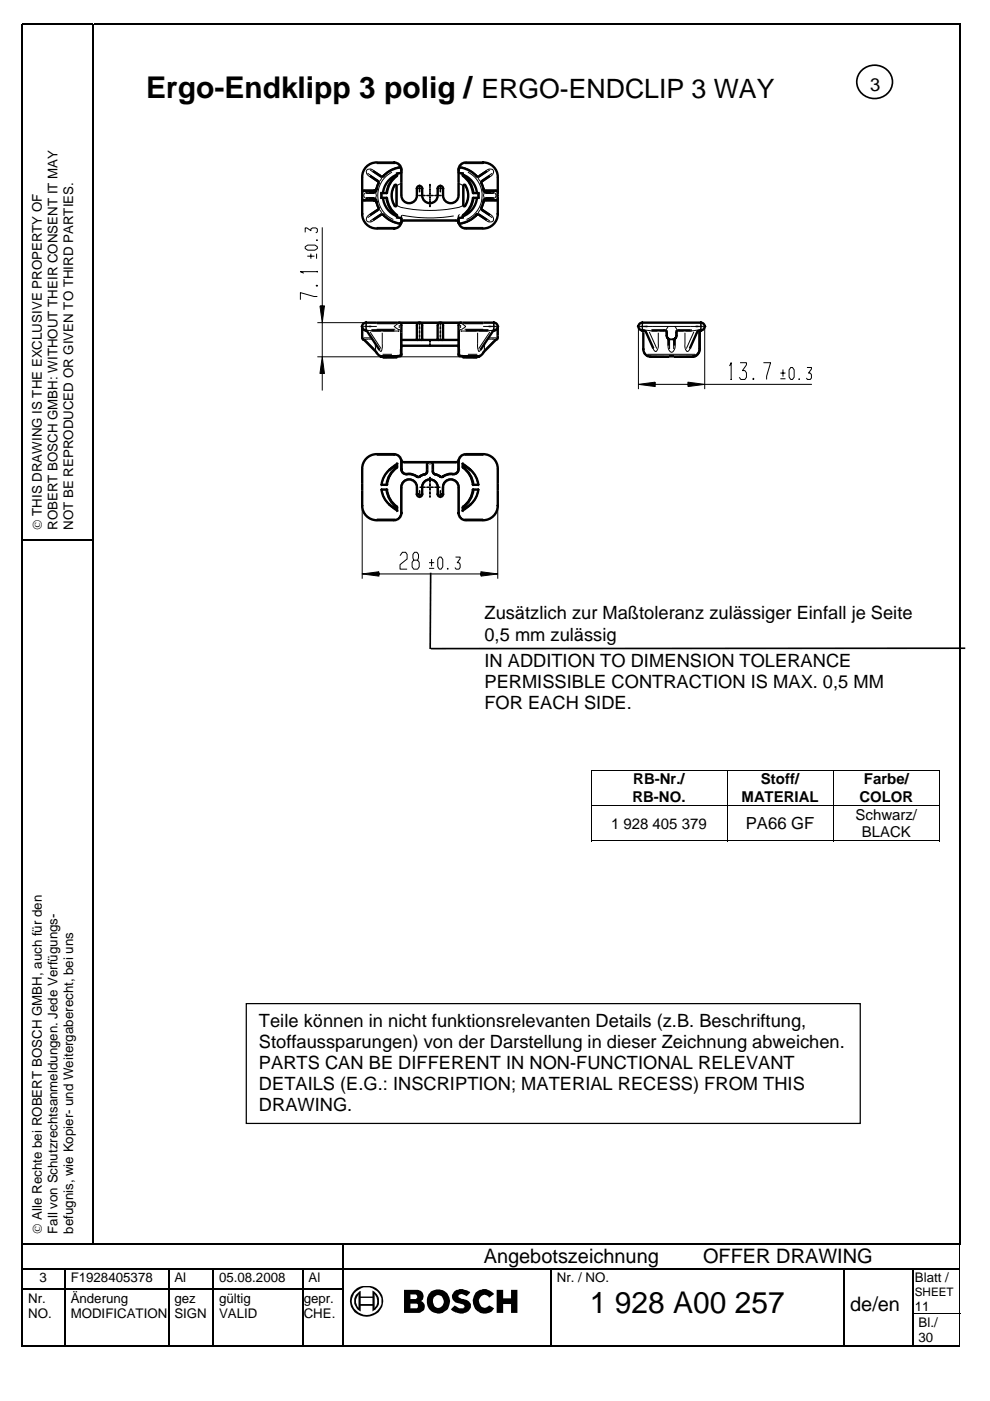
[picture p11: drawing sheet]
<svg xmlns="http://www.w3.org/2000/svg" width="210mm" height="297mm" viewBox="0 0 210 297" stroke-linecap="round" stroke-linejoin="round" font-family="sans-serif">
<g fill="#000">
<path d="M4.6 5h.3v.4h-.3zM19.6 5h.3v.4h-.3zM203.4 5h.3v.4h-.3zM4.6 114.4h.3v.3h-.3zM19.6 114.4h.3v.3h-.3zM203.4 114.4h.3v.3h-.3zM4.6 263.6h.3v.3h-.3zM4.6 268.8h.3v.4h-.3zM4.6 273.2h.3v.4h-.3zM4.6 278.5h.3v.2h-.3zM13.6 268.8h.3v.4h-.3zM13.6 273.2h.3v.4h-.3z"/>
<path d="M13.6 278.5h.3v.2h-.3zM35.6 268.8h.3v.4h-.3zM35.6 273.2h.3v.4h-.3zM35.6 278.5h.3v.2h-.3zM45 268.8h.4v.4h-.4zM45 273.2h.4v.4h-.4zM45 278.5h.4v.2h-.4zM64 268.8h.4v.4h-.4zM64 273.2h.4v.4h-.4zM64 278.5h.4v.2h-.4zM72.6 263.6h.4v.3h-.4zM72.6 268.8h.4v.4h-.4z"/>
<path d="M72.6 273.2h.4v.4h-.4zM72.6 278.5h.4v.2h-.4zM116.6 268.8h.4v.4h-.4zM116.6 273.2h.4v.4h-.4zM116.6 278.5h.4v.2h-.4zM178.9 268.8h.3v.4h-.3zM178.9 273.2h.3v.4h-.3zM178.9 278.5h.3v.2h-.3zM193.4 268.8h.3v.4h-.3zM193.4 273.2h.3v.4h-.3zM203.4 263.6h.3v.3h-.3zM203.5 263.9h.1z"/>
<path d="M203.5 268.8h.1v.4h-.1zM203.5 273.2h.1v.4h-.1z"/>
</g>
<g fill="none" stroke="#000" stroke-width=".34">
<path d="M4.6 5.2h15M4.8 5.4v109M19.8 5.4v109M19.9 5.2h183.5M203.5 5.4v109M4.8 114.7v148.9M4.9 114.5h14.7M19.8 114.7v148.9M203.5 114.7v148.9M4.8 263.9v4.9M4.8 269.2v4M4.8 273.6v4.9"/>
<path d="M4.8 278.7v6.8M4.9 263.8h67.7M4.9 269h8.7M4.9 273.4h8.7M13.8 269.2v4M13.8 273.6v4.9M13.9 269h21.7M13.9 273.4h21.7M35.8 269.2v4M35.8 273.6v4.9M35.9 269h9.1M35.9 273.4h9.1"/>
<path d="M45.2 269.2v4M45.2 273.6v4.9M45.4 269h18.6M45.4 273.4h18.6M64.2 269.2v4M64.2 273.6v4.9M64.4 269h8.2M64.4 273.4h8.2M72.8 263.9v4.9M72.8 269.2v4M72.8 273.6v4.9M73 263.8h130.4"/>
<path d="M73 269h43.6M116.8 269.2v4M116.8 273.6v4.9M117 269h61.9M179 269.2v4M179 273.6v4.9M179.2 269h14.2M193.5 269.2v4M193.5 273.6v4.9M193.7 269h9.8"/>
</g>
<path d="M193.4 278.6h10.2M203.5 263.9v4.9M203.5 269.2v4M203.5 273.6v4.9" fill="none" stroke="#000" stroke-width=".21"/>
<g fill="#000">
<path d="M75.2 273.5a3.7 3.7 0 0 1 6 1.6 3.5 3.5 0 0 1-3.1 4.1 3.5 3.5 0 0 1-3.9-3.3h.4a3.2 3.2 0 0 0 3.4 2.9 3.2 3.2 0 0 0 2.9-3.5 3.2 3.2 0 0 0-3.4-2.4 3.2 3.2 0 0 0-2.9 3h-.4a2.96 2.96 0 0 1 1-2.4z" fill-rule="evenodd"/>
<path d="M75.5 274.5l1-.8v1.2h2.5v-1.3a2.54 2.54 0 0 1 1.3 3.1l-.7 1-.6 .4v-1.2h-2.5v-.4h2.9v.8v-.1a1.91 1.91 0 0 0 .1-2.7l-.1-.1v2.1h-.4v-1.3h-3l.1-.8a2.03 2.03 0 0 0 0 2.9l-.1-2.1h.5v2.9a2.48 2.48 0 0 1-1-3.6z" fill-rule="evenodd"/>
<path d="M85.7 273.5h2.9a1.31 1.31 0 0 1 1.1 1 1.31 1.31 0 0 1-.5 1.4 1.29 1.29 0 0 1 .9 1.3 1.29 1.29 0 0 1-1.2 1.2h-3.2v-3.4h1.3v.4h.2v1h-.2v1h1.4l.2-.2v-.7l-.3-.1h-1.1v-1h1a.52 .52 0 0 0 .3-.5 .52 .52 0 0 0-.4-.5h-1.1v.6h-1.3z" fill-rule="evenodd"/>
<path d="M91.4 273.8a2.56 2.56 0 0 1 4 1.4 2.56 2.56 0 0 1-2.8 3.2 2.3 2.3 0 0 1-2.1-2.5h1.3a1.18 1.18 0 0 0 1.2 1.4 1.18 1.18 0 0 0 1.1-1.5 1.15 1.15 0 0 0-1.2-1.2 1.15 1.15 0 0 0-1.1 1.3h-1.3l.1-.9 .3-.6z" fill-rule="evenodd"/>
<path d="M96.3 273.8l.2-.1a2.49 2.49 0 0 1 2.8 .1l.4 .3-.8 .7a1.44 1.44 0 0 0-1.6-.2l-.1 .1a.65 .65 0 0 0 .6 .7 2.44 2.44 0 0 1 2 1.1 1.96 1.96 0 0 1-2.5 1.9l-.7-.1-1-.7 .8-.8 .4 .2a1.63 1.63 0 0 0 1.5 .4l.2-.5-.4-.4a2.59 2.59 0 0 1-2.2-1.1l-.1-.8z" fill-rule="evenodd"/>
<path d="M100.8 274.1l.6-.4a2.47 2.47 0 0 1 3.4 .7l-1.1 .7a1.21 1.21 0 0 0-1.7-.3 1.21 1.21 0 0 0-.3 1.7 1.09 1.09 0 0 0 1 .8 1.09 1.09 0 0 0 1-.5l1.1 .6a2.51 2.51 0 0 1-3.4 .7 2.51 2.51 0 0 1-.9-3.3z" fill-rule="evenodd"/>
<path d="M105.3 273.5h1.4v1.8h1.7v-1.8h1.3v4.9h-1.3v-1.9h-1.7v1.9h-1.4z" fill-rule="evenodd"/>
</g>
<path d="M62 30.9h114.4v95.1h-114.4z" fill="#fff"/>
<g fill="#000">
<path d="M67.8 64.9h1l-.5 3.5zM68.3 75.6l.5 3.6h-1zM135.2 69h.4v.4h-.4zM149.2 69h.4v.4h-.4zM135.4 81.5l3.5-.5v1zM145.9 81l3.5 .5-3.5 .5zM76.8 121.7l3.5-.5v1zM102 121.2l3.5 .5-3.5 .5zM125.2 163.3h.2v.1h-.2zM125.2 170.7h.2v.2h-.2zM125.2 178.2h.2v.2h-.2zM199.1 163.3h.2v.1h-.2z"/>
<path d="M199.1 178.2h.2v.2h-.2z"/>
</g>
<g fill="none" stroke="#000" stroke-width=".21">
<path d="M76.8 37.5v3.2l.3-.4h2.2M78 36.7l2.3 1.6M78.5 36l2.3 1.6M78.9 34.6l-1.2 .7-.7 1.2M79.9 34.7h3.9M80.1 38.9l-.4 1.1M80.8 37.2l-1.6-1a.86 .86 0 0 0-.9-.4 .86 .86 0 0 0-.6 .7l.3 .7 1.9 1.3M81.1 37.5l-.8 1.1M83.1 36.5a5.6 5.6 0 0 0-3 5.1 5.6 5.6 0 0 0 3.3 4.9M83.6 34.4a1.87 1.87 0 0 1 1.3 1.2M83.8 39.3a4 4 0 0 0 0 4.3M84 39.1l-.3 .1-.4 .9-.3 1.3a3.2 3.2 0 0 0 .9 2.4h.1"/>
<path d="M84 39.3v4.2M84.1 39.3h.1M84.1 39.4v4.1M84.5 35.4a5.6 5.6 0 0 0-3.2 1.8M84.8 36.6l-.6 .1M84.9 39l-.6 .2M84.9 35.6h.1M84.9 36.6h.1M84.9 35.9v.4M84.9 36.7l-.7 .2M85.1 36.6l-.1 4.8M88.8 39.5h.4"/>
<path d="M89.5 40v1.4M92.9 40v1.4M93.5 39.5h-.4M97.3 36.6v4.8M97.4 36.7l.7 .2M97.4 36.6h.1M97.4 35.9v.4M97.4 39l.6 .2M97.5 36.6l.6 .1M97.8 35.4a5.8 5.8 0 0 1 3.3 1.8M98.2 39.4v4.1M98.2 39.3h.1"/>
<path d="M98.3 39.3v4.2M98.3 39.1l.3 .1 .3 .4 .4 1.8a3.1 3.1 0 0 1-.9 2.4h-.1M98.5 34.7h3.9M98.6 39.3a4 4 0 0 1 0 4.3M98.8 34.4a1.48 1.48 0 0 0-1.4 1.2M99.2 36.5a5.6 5.6 0 0 1 3 5.1 5.6 5.6 0 0 1-3.3 4.9M101.2 37.5l.8 1.1M102.3 38.9l.3 1.1M103.5 34.6l1.1 .7 .8 1.2M103.6 35.9a.71 .71 0 0 1 1 .2 .71 .71 0 0 1-.2 .9M103.6 35.9l-2.1 1.3M103.9 36l-2.4 1.6"/>
<path d="M104.4 36.7l-2.4 1.6M104.4 37l-2 1.5M105.5 37.5v7.9M64.7 52.3l.5-.3h1.6l.5 .3v.4l-.5 .3h-1.6l-.5-.3zM64.7 49.3v-1h.4l.8 .6v-.3l.4-.3h.7l.3 .3v.5l-.3 .3M65.2 54.3h1.5M65.9 53.8v1.1M67.1 50.9l.2 .1zM67.1 53.8v1.1M67.3 57.6h-3.6l.7 .3M67.3 57.4v.4M68.3 48.2v16.7"/>
<path d="M76.9 40.8v1.3M77 46.4l.7 1.1 1.2 .8M77.1 40.6h2M77.1 42.3h2M77.6 41.9h1.8M77.6 41h1.8M79.2 40.8h-1.1a.71 .71 0 0 0-1 .6 .71 .71 0 0 0 1 .7h1.1M79.3 42.6h-2.2l-.3-.4v3.2M79.6 42.3v.2M79.6 40.7v.1a1.44 1.44 0 0 1 0 1.3v.1M79.6 40.4v.2M79.7 42.9l.4 1.1"/>
<path d="M79.9 48.2h4.2M79.9 44.4l-1.6 1.1a.86 .86 0 0 0-.6 .7 .86 .86 0 0 0 .4 .8h.8l1.9-1.3M80.3 44.3l.8 1.1M80.3 44.6l-2.3 1.5M80.8 45.3l-2.3 1.6M80.8 40.9v1.1M80.9 40.9v1.1M81.2 45.7a5.9 5.9 0 0 0 3.6 1.8M84.1 43.6h.1M84.2 46.1l.5 .2M84.2 46l.7 .2M84.3 43.6l.2 .1a25.9 25.9 0 0 0 13.3 .1l.2-.2"/>
<path d="M84.7 47.9l-.6 .5-.5 .1M84.7 46.3h.2M85 47.4l-.1 .3M85 47.2v.1M85 46.5v.5M85.2 45.8v.8M85.2 46.6l-.1 .6M85.3 42.4a1.71 1.71 0 0 0 2.8 0M85.6 46.7l-.4 .1M85.6 46.7h11.1l.4 .1M88.5 40.6v.8M89.8 42.4a1.72 1.72 0 0 0 2.8 0"/>
<path d="M93.9 40.6v.8M94.2 42.4a1.7 1.7 0 0 0 2.8 0M96.2 45.8a34.4 34.4 0 0 1-11-.1l-.1 .6M97.3 45.8v.5M97.3 46.5v.5M97.3 47.4l.2 .2M97.4 45.5l-.3 .6 .2 1.2M97.6 47.9l.7 .5 .5 .1M98.1 46.2l-.7 .1M98.1 46l-.7 .2M98.2 43.6h.1M98.2 48.2h4.2"/>
<path d="M101.1 45.7a5.9 5.9 0 0 1-3.6 1.8M101.4 40.9v1.1M101.5 40.9v1.1M101.5 45.3l2.4 1.6M101.5 45.7l1.6 1.1M102 44.6l2.4 1.5M102 44.3l-.8 1.1M102.4 44.4l1.6 1.1a.86 .86 0 0 1 .6 .7 .86 .86 0 0 1-.4 .8h-.6l-.5-.2M102.6 42.9l-.3 1.1M102.7 40.4v.2M102.7 40.7a1.66 1.66 0 0 0 0 1.5M102.7 42.3v.2"/>
<path d="M102.9 41.9h1.8M103 41h1.7M103 40.3h2.2l.3 .4M103.1 40.8h1.1a.71 .71 0 0 1 1 .6 .71 .71 0 0 1-1 .7h-1.1M103.2 40.6h2M103.2 42.3h2M105.4 46.4l-.8 1.1-1.1 .8M105.4 40.8v1.3M105.5 42.2l-.2 .4h-2.3M67.1 60.5h.2v.2h-.2zM67.3 62.9h-.7l-2.9-.9v1.5M67.3 75.6h33.8"/>
<path d="M67.3 68.4h30.7M67.8 64.9h1l-.5 3.5zM68.3 75.6l.5 3.6h-1zM68.3 68.4v7.2M68.3 79.2v3.6M76.8 69.2a.87 .87 0 0 0 1 1M76.9 70v1.6M77.1 71.6h1.7M77.6 72.2l1.8 1.8M77.7 70v.1M77.7 70l3.1 .2M77.8 69.2h2.1"/>
<path d="M78.5 70.4l2.3 3.5M79 71.9l-1.9 .1M79.6 72.9l.1 1.5M79.9 68.6h4M79.9 69.8h3.9M81 70.5v3.4l-.2 .6-.4-.4M81.1 75.1h2M81.3 70.2h3.2M84.6 68.9v.6M84.7 75.5h.2M84.8 68.6l-.6 .1-.6 .5 1.3 .8v4M85 68.6h3.5"/>
<path d="M85 75.1v.2M85.1 72.1h12.1M85.1 72h3.3M85.2 73.3v.1M85.3 73.3h10.9M88.7 72h.5M88.8 68.6h.3M89.4 68.6h3.5M89.5 72h3.4M93.1 72h.5M93.2 68.6h.3M93.8 68.6h3.6"/>
<path d="M93.9 72h3.3M97.2 73.3h.1M97.3 75.1v.2M97.4 75.5h.2M97.5 68.6h.4l.9 .6-1.4 .9v3.9M97.6 75.5h.1M97.7 68.9v.6M97.8 70.2h3.3M98.5 68.6h3.9M98.5 69.8h3.9M99.2 75.1h2M101.3 70.5v3.4l.3 .6 .3-.4"/>
<path d="M101.5 70.2h1.6M102.4 69.2h2.1M102.7 72.9l-.1 1.6M103.4 71.9l1.8 .1M103.6 71.6h1.6M103.9 70.4l-2.4 3.5M104.6 70l-1.5 .2M104.6 70v.1M104.7 72.2l-1.7 1.8M105.1 70.1l-.6 .1M105.2 72h.1M105.4 70v1.6"/>
<path d="M105.5 69.2v.5l-.4 .4M135.4 69.2v13.3M136.3 70.2h.5M136.4 69.2h12M136.8 70l1.2 .1M136.9 70.4l1.6 3.5M137.3 75.1h10.1M137.7 70.4l1.6 3.5M137.9 70.1l1.5 .1M139.6 70.5v3.1l-.3 .8a.58 .58 0 0 1-.9-.6v-.2M139.8 70.2h1.1M141.2 70.5l.1 .9 .2 .5"/>
<path d="M141.5 70v1.2a.84 .84 0 0 0 1.1 .7 .71 .71 0 0 0 .7-.8v-1.1M141.6 72.1v1.2a1.36 1.36 0 0 0 .8 1.4 1.4 1.4 0 0 0 .7-1.4v-1.2M141.7 69.2l-.5 1M141.8 71.9l1 .1M142 72.2v1.8M142.8 72.2v1.8M143 71.9l-.2 .1M143.1 69.2l.5 1M143.5 70.5v.9l-.3 .5M143.8 70.2h1.1M145.2 70.5v2.4a1.58 1.58 0 0 0 .5 1.6l.4-.3 .3-.6M147.1 70.4l-1.6 3.5"/>
<path d="M147.8 70.4l-1.6 3.5M148 70.2h.4M148 70l-2.6 .2M149.4 69v.2M149.4 69.2v.2M149.4 69.2v13.3M154.7 77.6l.3-.7v3.6M156.9 76.9h1.4v.5l-.9 1.2h.5l.4 .4v1l-.4 .5h-.8l-.4-.5M161.9 76.9h1.5l-.9 2.9v.7M165.5 79.1h1M166 78.3v1.6M167.7 77.9h.3l.4 .5v1.6l-.4 .5h-.3l-.4-.5v-1.6z"/>
<path d="M171.1 77.9h.9v.4l-.6 .8h.4l.2 .3v.7l-.2 .4h-.6l-.2-.4M76.8 99.4v23.3M78.9 96.5l-1.2 .7-.7 1.2M79.9 96.5h4M82.3 99.8l-.9 1.3-.5 1.5M83.6 96.3a1.67 1.67 0 0 1 1.4 1.5l-.1 1.7a1.3 1.3 0 0 0 1.8 1.1l.8 .2 .8 .4M83.8 98.6l-1.1 .9M83.9 99.4l-1.2 1.4-.6 1.7M84.2 98.8a4.8 4.8 0 0 0-3.2 4M84.2 98.4v.4M85.3 97.9v1.6a.84 .84 0 0 0 1 .9M85.6 98.1h5.1"/>
<path d="M90.4 100l-.2 .3-1.3 .6M90.4 98.5v1.5M90.7 98.6v1.4l-.2 .4-1.6 .9-.6-.1M91.1 98.4h.2M91.6 98.1h5.1M91.9 98.5v1.5M91.9 100l.2 .3 1.3 .6M96.7 98h.1M97 97.9v1.6a.84 .84 0 0 1-.9 .9M98.1 98.4v.4M98.1 98.8a4.8 4.8 0 0 1 3.2 4M98.4 99.4l1.2 1.4 .6 1.7"/>
<path d="M98.5 96.5h3.9M98.6 98.6l1 .9M98.8 96.3a1.6 1.6 0 0 0-1.4 1.5v1.7a1.31 1.31 0 0 1-1.8 1.1l-.8 .2-1.2 .5-1.6-.7-.4-.6v-1.4M100 99.8l.9 1.3 .5 1.5M103.5 96.5l1.1 .7 .8 1.2M105.5 99.4v23.3M135.4 81.5l3.5-.5v1zM138.9 81.5h7M145.9 81l3.5 .5-3.5 .5zM149.4 81.5h22.7M154.9 80.5h.3M159.6 80.2h.2v.3h-.2z"/>
<path d="M165.5 80.3h1M169.4 80.3l.1 .2zM77 108.2l.7 1.2 1.2 .7M79.9 110h4M80.9 104l.5 1.5 .9 1.3M81 103.8a4.8 4.8 0 0 0 3.2 4M81.4 103.8h.1M81.4 102.8h.1M82.1 104.1l.6 1.7 1.2 1.4M82.7 107.1l1.1 .9M84.2 107.7v.4M84.8 117.8l.5-.7h.7l.3 .5v.9l-1.5 1.2v1h1.5"/>
<path d="M86.3 100.4a2.84 2.84 0 0 1 2.2 .5M87.7 118.8h.8l.2-.5v-.7l-.3-.5h-.5l-.4 .5 .2 1.2-.3 .4v1l.3 .5h.8l.4-.5v-1l-.4-.4M88.5 104.3v-1a1.8 1.8 0 0 0-1.8-1.8 1.8 1.8 0 0 0-1.8 1.8l.1 5.4a1.7 1.7 0 0 1-1.4 1.6M91 119.3h1.1M91.5 118.5v1.6M92.9 103.3a1.79 1.79 0 0 0-1.7-1.8 1.79 1.79 0 0 0-1.8 1.8l-.1 1.6-.2 .3h-.3M92.9 104.8l.2 .3 .4 .1M93 103.3v1.5M93.2 118.1h.3l.4 .5v1.6l-.4 .5h-.3l-.4-.5v-1.6zM93.8 104.3v-1a1.79 1.79 0 0 1 1.8-1.8 1.79 1.79 0 0 1 1.8 1.8v5.4a1.7 1.7 0 0 0 1.4 1.6M96.1 100.4h-1.2l-1 .5M96.6 118.1h1v.3l-.7 .9h.4l.3 .3v.7l-.3 .4h-.6l-.2-.4"/>
<path d="M98.1 107.7v.4M98.5 110h3.9M99.6 107.1l-1 .9M100.2 104.1l-.6 1.7-1.2 1.4M100.8 103.8h.1M100.8 102.8h.1M101.3 103.8a4.8 4.8 0 0 1-3.2 4M101.4 104l-.5 1.5-.9 1.3M105.4 108.2l-.8 1.2-1.1 .7M76.8 121.7l3.5-.5v1zM80.3 121.7h21.7M91 120.5h1.1"/>
<path d="M94.9 120.5l.1 .2zM102 121.2l3.5 .5-3.5 .5zM125.3 163.4v7.3M125.3 170.9v7.5M125.4 163.3h73.9M125.4 178.3h28.7M154.2 163.4v7.3M154.2 170.9v7.5M154.3 178.3h22.3M176.7 163.4v7.3M176.7 170.9v7.5M176.8 178.3h22.3"/>
<path d="M199.2 163.4v7.3M199.2 170.9v7.5M199.3 170.8h-73.9M203.5 278.7v6.8"/>
</g>
<g fill="none" stroke="#000" stroke-width=".51">
<path d="M78.4 37.3l1.6 1.1M79.1 36.3l1.6 1M80 38.3l.2 .3v.4M80.3 38.8l-.6 1.7M81.4 37.3l-.4 .1-.3-.1M83.7 39.2h.2l.2 .1v4.2l-.2 .3a3.7 3.7 0 0 1-.2-4.6zM84.2 37.2a5.1 5.1 0 0 0-2.2 3.7M84.2 37a4.8 4.8 0 0 0-3 3.9M84.2 37.3l-.9 .8-.7 1.1-.6 1.7h-1.4M84.2 36.5v.8M84.5 35.6l-1.8 .6-1.5 1.2M84.5 35.5a.51 .51 0 0 1 .6 .5"/>
<path d="M85.1 36.4l-.2 .3-.7 .2M88.4 40a2.53 2.53 0 0 1-.8 2.9 1.63 1.63 0 0 1-2.5-1.5v-5.4a1.54 1.54 0 0 0-1.5-1.5l-3.7-.1a3.1 3.1 0 0 0-3.1 3.1v7.8a3.1 3.1 0 0 0 3.1 3.2h3.7a1.54 1.54 0 0 0 1.5-1.3M88.4 40a.56 .56 0 0 1 .5-.6 .56 .56 0 0 1 .6 .6 2.78 2.78 0 0 0 .5 2.6 1.64 1.64 0 0 0 1.8 .4 1.64 1.64 0 0 0 1-1.6v-1.4a.57 .57 0 0 1 .6-.6 .57 .57 0 0 1 .5 .6M88.4 40h.2M93.7 40h.2M97.2 36a.5 .5 0 0 1 .6-.5l1.8 .7 1.5 1.2M97.2 36.4l.2 .3 .7 .2M98.1 37.2a5.2 5.2 0 0 1 2.3 3.7M98.1 37a4.8 4.8 0 0 1 3 3.9M98.1 36.5v.8l1 .8 .6 1.1 .6 1.7h1.4M98.3 39.2h.1a3.6 3.6 0 0 1 0 4.6l-.2-.3zM102 38.8l.6 1.7"/>
<path d="M102.4 34.4a3.1 3.1 0 0 1 3.1 3.1v7.8a3.1 3.1 0 0 1-3.1 3.2h-3.7a1.55 1.55 0 0 1-1.5-1.3M102.4 34.5h-3.7a1.52 1.52 0 0 0-1.5 1.5v5.4a1.64 1.64 0 0 1-1.6 1.7 1.64 1.64 0 0 1-1.7-1.7v-1.4M103.2 36.3l-1.7 1.1-.5-.1M103.9 37.3l-1.6 1.1-.2 .2v.4M76.8 42.2l.3 .3M77.1 40.4l-.3 .3M77.1 42.5h2.2M78.1 42.1h1.1M79.2 42.1l.6 .4M79.3 42.5l.5 .4M79.3 42.5h.3M79.7 42.4l.6 1.7"/>
<path d="M79.8 40.4l-.3 .4h-1.4M79.8 40l-.5 .4h-2.2M80 44.5l-1.6 1.1M80.2 43.9v.4l-.2 .3M80.6 42h1.4l.6 1.7 .7 1.1 .9 .8v.8M80.9 40.9v1.1M81.2 45.4a5.4 5.4 0 0 0 3.8 2l.1-1.2M81.2 42a4.8 4.8 0 0 0 3 3.9M81.4 45.6l-.6-.1-1.7 1.1M82 42l.2 1.2 .6 1.2 1.4 1.3M84.2 46l.7 .2 .2 .2M85.6 46.8l-.5 .4"/>
<path d="M85.6 46.8h11.1l.5 .4M97.2 46.2v1M98.1 46l-.7 .2-.2 .2M98.1 45.6v.8M100.4 42a5.2 5.2 0 0 1-2.3 3.7M101 45.6l.5-.1 1.7 1.1M101.1 45.4a5.5 5.5 0 0 1-3.8 2l-.1-.2M101.1 42a4.8 4.8 0 0 1-3 3.9M101.4 40.9v1.1M101.7 42h-1.4l-.5 1.7-.7 1.1-1 .8M102.1 43.9v.4l.2 .2 1.6 1.1M102.6 40.4l.2 .4h1.4"/>
<path d="M102.6 42.4l-.6 1.7M102.7 40.3l-.2-.3 .5 .4h2.2l.3 .3M103.1 42.1l-.5 .4M103.1 42.1h1.1M105.5 42.2l-.3 .3h-2.2l-.5 .4M76.8 69.2l.1 2.7 3.7 3.6M78.7 70h4.9M80.5 74.2l-2.8-4.1a.84 .84 0 0 1-.9-.8 .84 .84 0 0 1 .8-.9h27.1a.84 .84 0 0 1 .8 .9 .84 .84 0 0 1-.9 .8l-2.7 4.1M80.6 75.5l.6 .1zM84.6 68.4l.3 .1 .2 .4v6.4l-.2 .2h-.7v.1M85.1 74.9l-.2 .5-.3 .1M85.1 72.1h12.1"/>
<path d="M88.9 68.4l-.3 .1-.2 .4v3l.2 .2M89 68.4l.3 .1 .2 .4v3l-.2 .2M93.3 68.4l-.2 .1-.3 .4v3l.2 .2M93.4 68.4l.3 .1 .2 .4v3l-.2 .2M97 73.3l.2 .2M97.1 73.3h-11.8l-.2 .2M97.2 74.9l.1 .4 .4 .2M97.7 68.4l-.4 .3-.1 .2v6.4l.2 .2h.7v.1M98.7 70h4.9M105.1 72.1l-2.9 3.1-1.1 .4 .6-.1M105.3 72l-.2 .1M105.5 69.2v2.5l-.2 .3"/>
<path d="M136.3 70.2l-.3-.2 .3 .2 .1 .3v3.5a1.48 1.48 0 0 0 1.1 1.5M137.5 75.5l.4 .1h4v-.1h1v.1h4.1M138.1 70h2.7l.5 .3 .1 .2M141.4 71.1l.1 .5 .4 .3M141.4 70.4v.8M141.6 71.8l.2 .3v1.2M143.2 71.8l-.2 .3v1.2M143.4 70.4a1.28 1.28 0 0 1-.3 1.4l-.2 .1M146.7 70h-2.8l-.4 .3-.1 .2M147 75.6h.1M147.3 75.5l-.3 .1M147.3 75.5h.1"/>
<path d="M147.8 70.3l-1.5 3.6M148.6 68.4a.84 .84 0 0 1 .8 1 .84 .84 0 0 1-1.1 .6l-.4 .3M148.6 68.4h-12.4a.84 .84 0 0 0-.8 1 .84 .84 0 0 0 1.1 .6l.4 .3 1.6 3.6M148.7 70l-.4 .4v4l-.3 .6-.7 .5M82.5 99.5l.1 .1M82.6 99.6l-1.2 1.4-.5 1.8M84.2 98.7l-1.6 .9M84.2 99.1l-.9 .9-.7 1-.6 1.8M84.2 99a5.1 5.1 0 0 0-2.2 3.8M84.2 98.4l-1.6 1.2M84.2 99.1l.1 .1M84.3 98.1l-.1 .3v.7"/>
<path d="M85.1 97.6l.5 .4M91 98l-.4 .2v1.8a1.68 1.68 0 0 1-1.4 .9l-.5 .2a4.7 4.7 0 0 0-3-.7 1.01 1.01 0 0 1-.6-.9v-1.7a1.54 1.54 0 0 0-1.5-1.5h-3.7a3.1 3.1 0 0 0-3.1 3.1v7.8a3.1 3.1 0 0 0 3.1 3.1h3.7a1.55 1.55 0 0 0 1.5-1.6v-5.4a1.64 1.64 0 0 1 1.7-1.6 1.64 1.64 0 0 1 1.6 1.6v1.5h.5M91.2 98l.3 .1 .3 .4v1.5a1.59 1.59 0 0 0 1.3 .9l.5 .2 .4-.1M97.2 97.8v1.7a1.16 1.16 0 0 1-1.6 1l-1 .2-.7 .3M97.2 97.6l-.1 .2-.4 .2h-11.1M98 98.1l.1 .3M98.1 98.7l1.6 .9M98.1 99.1l1 .9 .6 1 .6 1.8M98.1 99a5.2 5.2 0 0 1 2.3 3.8M98.1 98.4l1.6 1.2M98.1 98.4v.7M98.1 99.1l-.1 .1"/>
<path d="M99.7 99.6l1.2 1.4 .5 1.8M99.8 99.5l-.1 .1M102.4 96.3a3.1 3.1 0 0 1 3.1 3.1v7.8a3.1 3.1 0 0 1-3.1 3.1h-3.7a1.55 1.55 0 0 1-1.5-1.6v-5.4a1.64 1.64 0 0 0-1.6-1.6 1.64 1.64 0 0 0-1.7 1.6v1.5h-.5M102.4 96.3h-3.7a1.52 1.52 0 0 0-1.5 1.5M80.7 103.7l.2 .1M80.9 103.8l.5 1.7 1.2 1.5M80.9 102.8l-.2 .1M80.9 103.8h1.2M80.9 102.8h1.2M82 103.8a5.2 5.2 0 0 0 2.2 3.8M82 103.8l.6 1.8 .7 1 .9 .8M82.1 102.8l.1 .1"/>
<path d="M82.2 103.7l-.1 .1M82.6 107l1.6 .9M82.6 107l1.6 1.2M82.6 107l-.1 .1M84.2 107.5v.7M84.2 108.2l.1 .3M84.3 107.4l-.1 .1M88.4 104.8a.56 .56 0 0 0 .6 .5 .56 .56 0 0 0 .5-.5M93.9 104.8a.57 .57 0 0 1-.5 .5 .57 .57 0 0 1-.6-.5 2.57 2.57 0 0 0-.8-2.9 1.65 1.65 0 0 0-2.5 1.4v1.5M98 107.4l.1 .1v.7M98.1 108.2l-.1 .3M99.7 107l-1.6 .9"/>
<path d="M99.7 107l-1.6 1.2M99.7 107l.1 .1M100.1 103.7l.2 .1M100.3 103.8l-.3 1.2-.6 1.1-1.3 1.4M100.3 102.8l-.2 .1M100.3 103.8h1.1M100.3 102.8h1.1M100.4 103.8a5.2 5.2 0 0 1-2.3 3.8M101.4 103.8l-.5 1.7-1.2 1.5M101.4 102.8l.2 .1M101.6 103.7l-.2 .1"/>
</g>
<g fill="#000" stroke="#000" stroke-width=".21">
<path d="M98.3 98.5l-.3 .4zM98 107.7l.3 .4z"/>
<path d="M88.2 39.9l.5 .1z" fill-rule="evenodd"/>
<path d="M88.9 39.2h.1v.6h-.1z" fill-rule="evenodd"/>
<path d="M88.9 39.9l.1 .1z" fill-rule="evenodd"/>
<path d="M88.9 39.9l.1 .1z" fill-rule="evenodd"/>
<path d="M89.2 39.9l.5 .1z" fill-rule="evenodd"/>
<path d="M91.1 39.1h.1v.4h-.1z" fill-rule="evenodd"/>
<path d="M91.1 39.8h.1z" fill-rule="evenodd"/>
<path d="M92.6 39.9l.5 .1z" fill-rule="evenodd"/>
<path d="M93.3 39.2h.1v.6h-.1z" fill-rule="evenodd"/>
<path d="M93.3 39.9l.1 .1z" fill-rule="evenodd"/>
<path d="M93.3 39.9l.1 .1z" fill-rule="evenodd"/>
<path d="M93.6 39.9l.5 .1z" fill-rule="evenodd"/>
<path d="M88.8 41.4l.4 .1z" fill-rule="evenodd"/>
<path d="M88.9 40.2h.1v.5h-.1z" fill-rule="evenodd"/>
<path d="M89.5 41.4v.1z" fill-rule="evenodd"/>
<path d="M89.7 41.4l.4 .1z" fill-rule="evenodd"/>
<path d="M90.3 41.4l.1 .1z" fill-rule="evenodd"/>
<path d="M90.6 41.4l.3 .1z" fill-rule="evenodd"/>
<path d="M91.1 40h.1v.4h-.1z" fill-rule="evenodd"/>
<path d="M91.1 40.6h.1z" fill-rule="evenodd"/>
<path d="M91.1 40.8h.1v.4h-.1z" fill-rule="evenodd"/>
<path d="M91.1 41.4l.1 .1z" fill-rule="evenodd"/>
<path d="M91.1 41.7h.1v.4h-.1z" fill-rule="evenodd"/>
<path d="M91.1 42.2l.1 .1z" fill-rule="evenodd"/>
<path d="M91.1 42.5h.1v.4h-.1z" fill-rule="evenodd"/>
<path d="M91.1 43.1l.1 .1z" fill-rule="evenodd"/>
<path d="M91.1 43.4h.1v.4h-.1z" fill-rule="evenodd"/>
<path d="M91.1 41.4l.1 .1z" fill-rule="evenodd"/>
<path d="M91.4 41.4l.4 .1z" fill-rule="evenodd"/>
<path d="M92 41.4v.1z" fill-rule="evenodd"/>
<path d="M92.2 41.4l.4 .1z" fill-rule="evenodd"/>
<path d="M92.8 41.4l.1 .1z" fill-rule="evenodd"/>
<path d="M93.1 41.4l.5 .1z" fill-rule="evenodd"/>
<path d="M93.3 40.2h.1v.5h-.1z" fill-rule="evenodd"/>
<path d="M76.6 69.2h.4v.1h-.4z" fill-rule="evenodd"/>
<path d="M77.2 69.2v.1z" fill-rule="evenodd"/>
<path d="M77.4 69.2h.4v.1h-.4z" fill-rule="evenodd"/>
<path d="M77.6 68.2h.1v.4h-.1z" fill-rule="evenodd"/>
<path d="M77.6 68.8h.1z" fill-rule="evenodd"/>
<path d="M77.6 69h.1v.4h-.1z" fill-rule="evenodd"/>
<path d="M77.6 69.6l.1 .1z" fill-rule="evenodd"/>
<path d="M77.6 69.9h.1v.4h-.1z" fill-rule="evenodd"/>
<path d="M78 69.2l.1 .1z" fill-rule="evenodd"/>
<path d="M78.3 69.2h.4v.1h-.4z" fill-rule="evenodd"/>
<path d="M81.2 75.4h3v.5h-3z" fill-rule="evenodd"/>
<path d="M81.2 75.4h3v.5h-3z" fill-rule="evenodd"/>
<path d="M84.9 74l.1 .4z" fill-rule="evenodd"/>
<path d="M84.9 74.4l.1 .3z" fill-rule="evenodd"/>
<path d="M84.9 74.7l.1 .3h-.1z" fill-rule="evenodd"/>
<path d="M84.9 75h.1v.3h-.1z" fill-rule="evenodd"/>
<path d="M88.9 71.9h.1v.3h-.1z" fill-rule="evenodd"/>
<path d="M88.9 71.6l.1 .1z" fill-rule="evenodd"/>
<path d="M88.9 71h.1v.4h-.1z" fill-rule="evenodd"/>
<path d="M88.9 70.8h.1z" fill-rule="evenodd"/>
<path d="M88.9 70.2h.1v.4h-.1z" fill-rule="evenodd"/>
<path d="M88.9 70h.1z" fill-rule="evenodd"/>
<path d="M88.9 69.4h.1v.3h-.1z" fill-rule="evenodd"/>
<path d="M88.9 69.1l.1 .1z" fill-rule="evenodd"/>
<path d="M88.9 68.6h.1v.3h-.1z" fill-rule="evenodd"/>
<path d="M91.1 72.1h.1v.4h-.1z" fill-rule="evenodd"/>
<path d="M91.1 72.7l.1 .1z" fill-rule="evenodd"/>
<path d="M91.1 73h.1v.4h-.1z" fill-rule="evenodd"/>
<path d="M93.3 68.6h.1v.3h-.1z" fill-rule="evenodd"/>
<path d="M93.3 69.1l.1 .1z" fill-rule="evenodd"/>
<path d="M93.3 69.4h.1v.3h-.1z" fill-rule="evenodd"/>
<path d="M93.3 70h.1z" fill-rule="evenodd"/>
<path d="M93.3 70.2h.1v.4h-.1z" fill-rule="evenodd"/>
<path d="M93.3 70.8h.1z" fill-rule="evenodd"/>
<path d="M93.3 71h.1v.4h-.1z" fill-rule="evenodd"/>
<path d="M93.3 71.6l.1 .1z" fill-rule="evenodd"/>
<path d="M93.3 71.9h.1v.3h-.1z" fill-rule="evenodd"/>
<path d="M97.3 74.9l.2 .1v.3h-.2z" fill-rule="evenodd"/>
<path d="M97.3 74.6h.2v.4l-.2-.1z" fill-rule="evenodd"/>
<path d="M97.3 74.3h.2v.3h-.2z" fill-rule="evenodd"/>
<path d="M97.3 74h.2v.3h-.2z" fill-rule="evenodd"/>
<path d="M98.1 75.4h3v.5h-3z" fill-rule="evenodd"/>
<path d="M98.1 75.4h3v.5h-3z" fill-rule="evenodd"/>
<path d="M103.6 69.2h.5v.1h-.5z" fill-rule="evenodd"/>
<path d="M104.2 69.2l.1 .1z" fill-rule="evenodd"/>
<path d="M104.5 69.2h.4v.1h-.4z" fill-rule="evenodd"/>
<path d="M104.6 68.2h.2v.4h-.2z" fill-rule="evenodd"/>
<path d="M104.6 68.8h.2z" fill-rule="evenodd"/>
<path d="M104.6 69h.2v.4h-.2z" fill-rule="evenodd"/>
<path d="M104.6 69.6l.2 .1z" fill-rule="evenodd"/>
<path d="M104.6 69.9h.2v.4h-.2z" fill-rule="evenodd"/>
<path d="M105.1 69.2l.1 .1z" fill-rule="evenodd"/>
<path d="M105.3 69.2h.5v.1h-.5z" fill-rule="evenodd"/>
<path d="M135.1 69.2h.4v.1h-.4z" fill-rule="evenodd"/>
<path d="M135.7 69.2l.1 .1z" fill-rule="evenodd"/>
<path d="M136 69.2h.4v.1h-.4z" fill-rule="evenodd"/>
<path d="M136.1 68.2h.1v.4h-.1z" fill-rule="evenodd"/>
<path d="M136.1 68.8h.1z" fill-rule="evenodd"/>
<path d="M136.1 69h.1v.4h-.1z" fill-rule="evenodd"/>
<path d="M136.1 69.6l.1 .1z" fill-rule="evenodd"/>
<path d="M136.1 69.9h.1v.4h-.1z" fill-rule="evenodd"/>
<path d="M136.6 69.2l.1 .1z" fill-rule="evenodd"/>
<path d="M136.8 69.2h.4v.1h-.4z" fill-rule="evenodd"/>
<path d="M147.5 69.2h.5v.1h-.5z" fill-rule="evenodd"/>
<path d="M148.1 69.2l.1 .1z" fill-rule="evenodd"/>
<path d="M148.4 69.2h.4v.1h-.4z" fill-rule="evenodd"/>
<path d="M148.5 68.2h.2v.4h-.2z" fill-rule="evenodd"/>
<path d="M148.5 68.8h.2z" fill-rule="evenodd"/>
<path d="M148.5 69h.2v.4h-.2z" fill-rule="evenodd"/>
<path d="M148.5 69.6l.2 .1z" fill-rule="evenodd"/>
<path d="M148.5 69.9h.2v.4h-.2z" fill-rule="evenodd"/>
<path d="M149 69.2l.1 .1z" fill-rule="evenodd"/>
<path d="M149.2 69.2h.5v.1h-.5z" fill-rule="evenodd"/>
<path d="M84 98.5l.3 .4z" fill-rule="evenodd"/>
<path d="M84.3 107.7l-.3 .4z" fill-rule="evenodd"/>
<path d="M88.2 104.7l.5 .1z" fill-rule="evenodd"/>
<path d="M88.9 104h.1v.5h-.1z" fill-rule="evenodd"/>
<path d="M88.9 104.8h.1z" fill-rule="evenodd"/>
<path d="M88.9 105h.1v.5h-.1z" fill-rule="evenodd"/>
<path d="M88.9 104.7l.1 .1z" fill-rule="evenodd"/>
<path d="M89 103.3l.2 .1z" fill-rule="evenodd"/>
<path d="M89.2 104.7l.5 .1z" fill-rule="evenodd"/>
<path d="M89.5 103.3v.1z" fill-rule="evenodd"/>
<path d="M89.7 103.3l.4 .1z" fill-rule="evenodd"/>
<path d="M90.3 103.3l.1 .1z" fill-rule="evenodd"/>
<path d="M90.6 103.3l.3 .1z" fill-rule="evenodd"/>
<path d="M91.1 101.2h.1v.2h-.1z" fill-rule="evenodd"/>
<path d="M91.1 101.6h.1z" fill-rule="evenodd"/>
<path d="M91.1 101.9h.1v.3h-.1z" fill-rule="evenodd"/>
<path d="M91.1 102.4l.1 .1z" fill-rule="evenodd"/>
<path d="M91.1 102.7h.1v.4h-.1z" fill-rule="evenodd"/>
<path d="M91.1 103.3h.1z" fill-rule="evenodd"/>
<path d="M91.1 103.5h.1v.4h-.1z" fill-rule="evenodd"/>
<path d="M91.1 104.1l.1 .1z" fill-rule="evenodd"/>
<path d="M91.1 104.4h.1v.4h-.1z" fill-rule="evenodd"/>
<path d="M91.1 104.9l.1 .1z" fill-rule="evenodd"/>
<path d="M91.1 105.2h.1v.2h-.1z" fill-rule="evenodd"/>
<path d="M91.1 103.3l.1 .1z" fill-rule="evenodd"/>
<path d="M91.4 103.3l.4 .1z" fill-rule="evenodd"/>
<path d="M92 103.3v.1z" fill-rule="evenodd"/>
<path d="M92.2 103.3l.4 .1z" fill-rule="evenodd"/>
<path d="M92.6 104.7l.5 .1z" fill-rule="evenodd"/>
<path d="M92.8 103.3l.1 .1z" fill-rule="evenodd"/>
<path d="M93.1 103.3l.2 .1z" fill-rule="evenodd"/>
<path d="M93.3 104h.1v.5h-.1z" fill-rule="evenodd"/>
<path d="M93.3 104.8h.1z" fill-rule="evenodd"/>
<path d="M93.3 105h.1v.5h-.1z" fill-rule="evenodd"/>
<path d="M93.3 104.7l.1 .1z" fill-rule="evenodd"/>
<path d="M93.6 104.7l.5 .1z" fill-rule="evenodd"/>
</g>
<path d="M52.2 212.8h130.2v25.4h-130.2z" fill="none" stroke="#000" stroke-width=".26"/>
<path d="M182.8 14.9a3.7 3.7 0 0 1 4.6-.6 3.7 3.7 0 0 1 1.5 4.4 3.8 3.8 0 0 1-4.1 2.1 3.8 3.8 0 0 1-3.1-3.4 3.4 3.4 0 0 1 1.1-2.5zM91.3 121.4l-.1 16.2M204.7 137.4l-113.3 .1" fill="none" stroke="#000" stroke-width=".35"/>
<g fill="none" stroke="#000" stroke-width=".34">
<path d="M13.8 278.7v6.8M35.8 278.7v6.8M45.2 278.7v6.8M64.2 278.7v6.8M72.8 278.7v6.8M116.8 278.7v6.8M179 278.7v6.8M193.5 278.7v6.8M4.6 285.3h9M13.9 285.3h21.7M35.9 285.3h9.1M45.4 285.3h18.6"/>
<path d="M64.4 285.3h8.2M73 285.3h43.6M117 285.3h61.9M179.2 285.3h14.2M193.7 285.3h9.8"/>
</g>
<g font-size="6.3">
<text x="31" y="20.7">Ergo-Endklipp 3 polig /</text>
<text x="125.1" y="278.3">1 928 A00 257</text>
</g>
<text font-size="5.7" x="102.1" y="20.7">ERGO-ENDCLIP 3 WAY</text>
<g font-size="4.2">
<text x="102.6" y="267.9">Angebotszeichnung</text>
<text x="149.1" y="267.9">OFFER DRAWING</text>
<text x="180.3" y="278">de/en</text>
</g>
<g font-size="3.9">
<text x="184.5" y="19.4">3</text>
<text x="102.7" y="131.3">Zusätzlich zur Maßtoleranz zulässiger Einfall je Seite</text>
<text x="102.7" y="135.8">0,5 mm zulässig</text>
<text x="102.7" y="141.5">IN ADDITION TO DIMENSION TOLERANCE</text>
<text x="102.7" y="145.9">PERMISSIBLE CONTRACTION IS MAX. 0,5 MM</text>
<text x="102.7" y="150.4">FOR EACH SIDE.</text>
<text x="54.9" y="217.8">Teile können in nicht funktionsrelevanten Details (z.B. Beschriftung,</text>
<text x="54.9" y="222.3">Stoffaussparungen) von der Darstellung in dieser Zeichnung abweichen.</text>
<text x="54.9" y="226.7">PARTS CAN BE DIFFERENT IN NON-FUNCTIONAL RELEVANT</text>
<text x="54.9" y="231.2">DETAILS (E.G.: INSCRIPTION; MATERIAL RECESS) FROM THIS</text>
<text x="54.9" y="235.6">DRAWING.</text>
</g>
<text font-size="3.5" x="158.1" y="175.8">PA66 GF</text>
<g font-size="3.2">
<text x="134.3" y="166.3">RB-Nr./</text>
<text x="161.3" y="166.3">Stoff/</text>
<text x="183.2" y="166.3">Farbe/</text>
<text x="134.1" y="170">RB-NO.</text>
<text x="157.2" y="170">MATERIAL</text>
<text x="181.4" y="173.8">Schwarz/</text>
<text x="182.2" y="170">COLOR</text>
<text x="129.6" y="175.7">1 928 405 379</text>
<text x="182.8" y="177.5">BLACK</text>
</g>
<g font-size="2.8">
<text x="8.8" y="112.4" transform="rotate(-90 8.8 112.4)">© THIS DRAWING IS THE EXCLUSIVE PROPERTY OF</text>
<text x="12.2" y="112.4" transform="rotate(-90 12.2 112.4)">ROBERT BOSCH GMBH: WITHOUT THEIR CONSENT IT MAY</text>
<text x="15.5" y="112.4" transform="rotate(-90 15.5 112.4)">NOT BE REPRODUCED OR GIVEN TO THIRD PARTIES.</text>
<text x="8.8" y="261.6" transform="rotate(-90 8.8 261.6)">© Alle Rechte bei ROBERT BOSCH GMBH, auch für den</text>
<text x="12.2" y="261.6" transform="rotate(-90 12.2 261.6)">Fall von Schutzrechtsanmeldungen. Jede Verfügungs-</text>
<text x="15.5" y="261.6" transform="rotate(-90 15.5 261.6)">befugnis, wie Kopier- und Weitergaberecht, bei uns</text>
<text x="8.3" y="271.8">3</text>
<text x="15" y="271.8">F1928405378</text>
<text x="37" y="271.8">Al</text>
<text x="46.4" y="271.8">05.08.2008</text>
<text x="65.4" y="271.8">Al</text>
<text x="118" y="271.8">Nr. / NO.</text>
<text x="194" y="271.8">Blatt /</text>
<text x="6" y="276.2">Nr.</text>
<text x="6" y="279.4">NO.</text>
<text x="15" y="276.2">Änderung</text>
<text x="15" y="279.4">MODIFICATION</text>
<text x="37" y="276.2">gez</text>
<text x="37" y="279.4">SIGN</text>
<text x="46.4" y="276.2">gültig</text>
<text x="46.4" y="279.4">VALID</text>
<text x="64.4" y="276.2">gepr.</text>
<text x="64.4" y="279.4">CHE.</text>
<text x="194" y="277.9">11</text>
<text x="194.8" y="281.3">Bl./</text>
<text x="194.8" y="284.5">30</text>
</g>
<text font-size="2.5" x="194" y="274.7">SHEET</text>
</svg>
